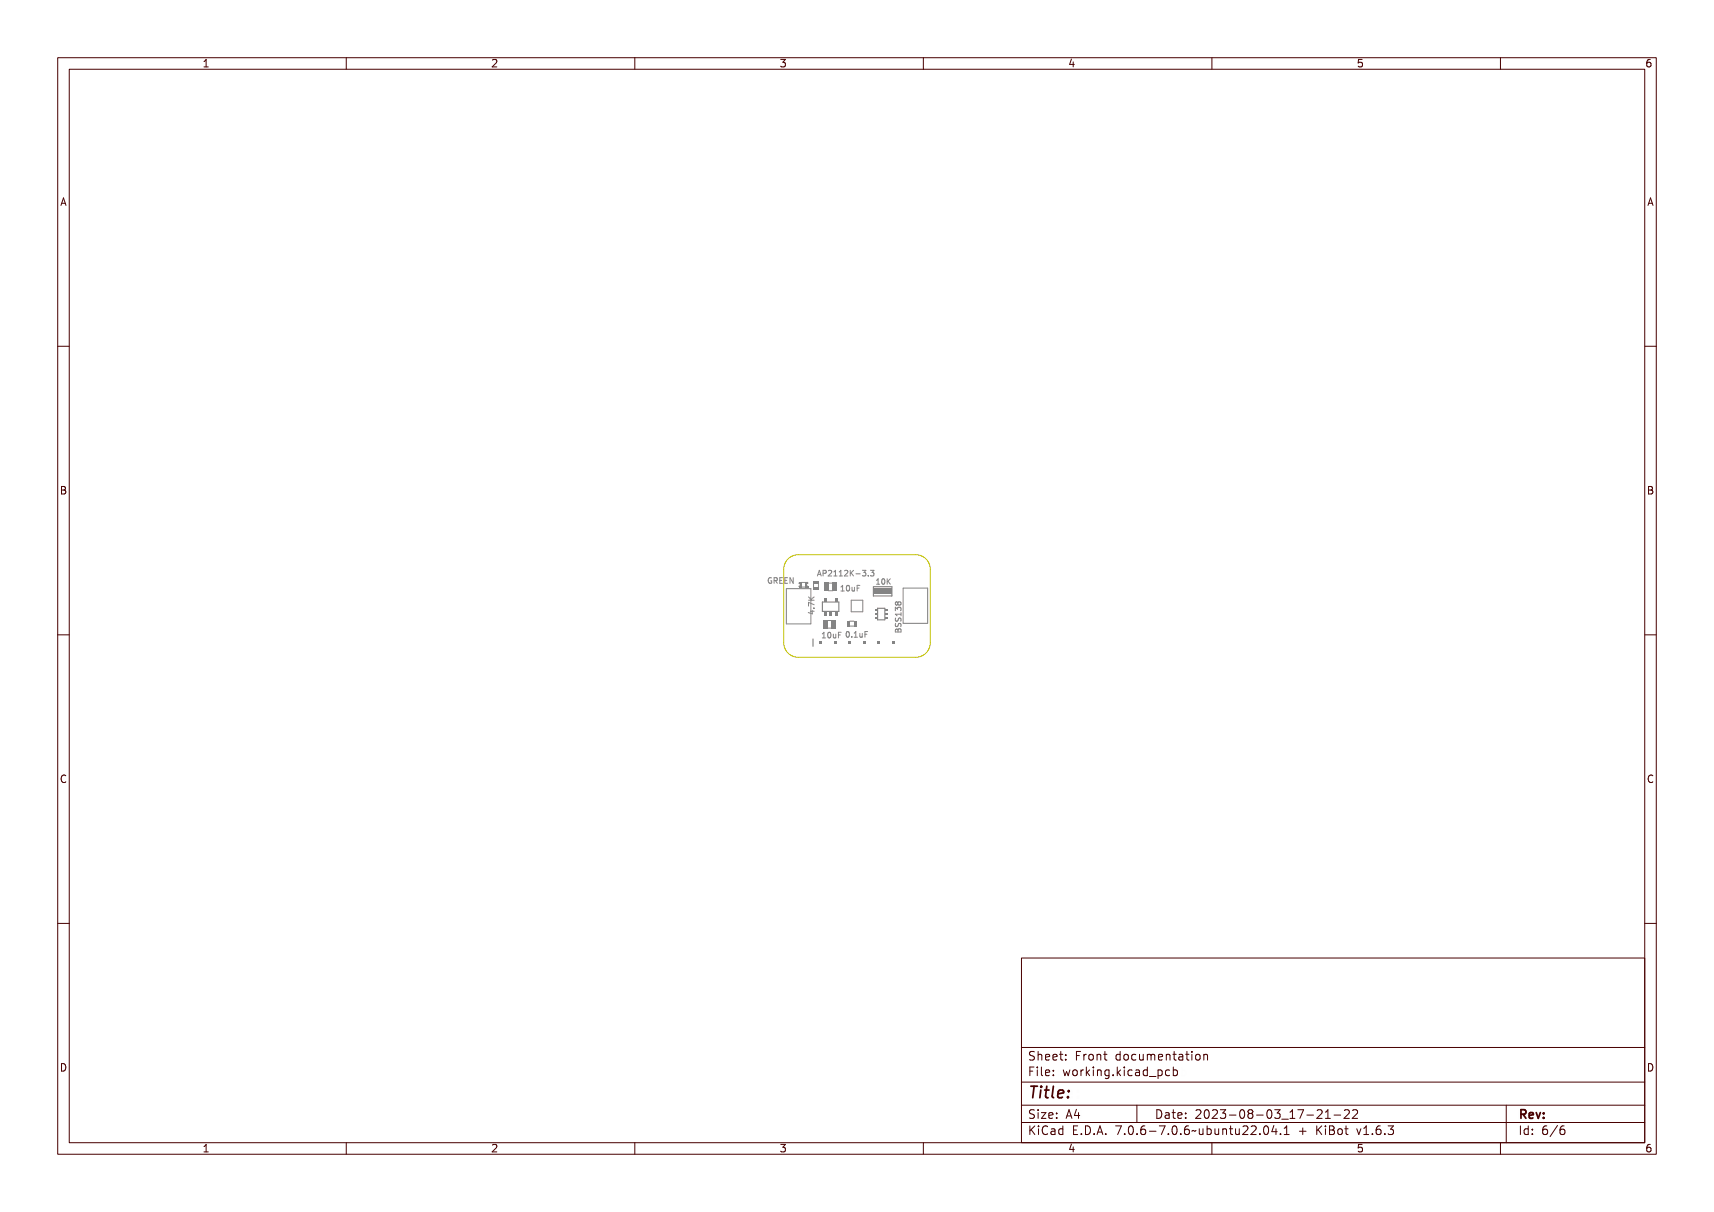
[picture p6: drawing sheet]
<svg xmlns="http://www.w3.org/2000/svg" width="297mm" height="210mm" viewBox="0 0 297 210" stroke-linecap="round" stroke-linejoin="round" font-family="sans-serif">
<g fill="none" stroke="#848484" stroke-width=".17">
<path d="M141.8 98.9h.2l.3 .9h-.1l-.1-.2h-.3l-.1 .2h-.2zM141.9 99l.2 .5h-.3zM142.4 98.9h.3a.31 .31 0 0 1 .3 .4 .31 .31 0 0 1-.4 .2v.3h-.2zM142.6 99h.1a.18 .18 0 0 1 .2 .2 .18 .18 0 0 1-.2 .2h-.1zM143.2 98.9a.34 .34 0 0 1 .5 .1 .34 .34 0 0 1-.2 .5l-.2 .2h.5v.1h-.6l.3-.4a.23 .23 0 0 0 .1-.4 .23 .23 0 0 0-.4 .1zM144 98.9h.4v.8h.2v.1h-.5v-.1h.2v-.7l-.3 .1zM144.8 98.9h.4v.8h.2v.1h-.6v-.1h.2v-.7l-.2 .1zM145.6 98.9a.34 .34 0 0 1 .5 .1 .34 .34 0 0 1-.2 .5l-.2 .2h.4v.1h-.5l.3-.4a.23 .23 0 0 0 0-.4 .23 .23 0 0 0-.3 .1zM146.3 98.9h.2v.4l.4-.4h.1l-.4 .4 .4 .5h-.1l-.3-.4-.1 .4h-.2zM147.2 99.4h.4v.1h-.4zM147.9 98.9a.29 .29 0 0 1 .5 0 .29 .29 0 0 1-.1 .4 .3 .3 0 0 1 .1 .5 .3 .3 0 0 1-.5-.1h.1a.22 .22 0 0 0 .3 .1 .22 .22 0 0 0 0-.3 .22 .22 0 0 0-.2-.1l.1-.1a.19 .19 0 0 0 .1-.3 .19 .19 0 0 0-.3 0zM148.9 99.6h.2v.2h-.2z"/>
<path d="M149.5 98.9a.29 .29 0 0 1 .4 0 .29 .29 0 0 1 0 .4 .3 .3 0 0 1 0 .5 .3 .3 0 0 1-.4-.1 .22 .22 0 0 0 .3 .1 .22 .22 0 0 0 .1-.3 .22 .22 0 0 0-.3-.1l.1-.1a.19 .19 0 0 0 .2-.3 .19 .19 0 0 0-.3 0zM150.8 98.8h.6l-.3 .4 .3 .1v.4l-.1 .1-.5-.1M133.4 100.1a.53 .53 0 0 0-.3 .5 .53 .53 0 0 0 .3 .5M133.9 100.3l.3-.2 .3 .1v.1h-.2a.36 .36 0 0 0-.4 .3 .36 .36 0 0 0 .5 .4v-.3l-.2-.1h.3v.4a.43 .43 0 0 1-.6 0 .43 .43 0 0 1 0-.6zM134.7 100.2h.2a.26 .26 0 0 1 .3 .1 .26 .26 0 0 1-.1 .4l.3 .4h-.2l-.3-.4h-.1v.4h-.1zM134.8 100.3h.1a.17 .17 0 0 1 .2 .1 .17 .17 0 0 1-.2 .2h-.1zM135.5 100.2h.5v.1h-.4v.2h.4v.2h-.4v.3h.5v.1h-.6zM136.3 100.2h.5v.1h-.4v.2h.4v.2h-.4v.3h.4v.1h-.5zM137 100.2h.2l.3 .7v-.7h.1v.9h-.1l-.4-.8v.8h-.1zM140.2 105.8h.6l.1-.2 .2 .3h-.2v.4h-.1l-.6-.4zM140.2 104.1l.9 .3v.2l-.8-.3v.4h-.1zM140.2 103.2l.4 .4 .5-.4v.2l-.5 .3 .5 .1v.1h-.9v-.1h.4l-.4-.4z"/>
<path d="M140.3 105.9h.5v.3zM140.9 105.1h.2v.2h-.2zM141 101.1v.7M141.8 101.1v.7M142.4 109.7l.4-.1v.9h.2v.1h-.6v-.1h.3v-.8l-.3 .1zM143.2 109.7l.1-.1a.46 .46 0 0 1 .5 .5 .46 .46 0 0 1-.5 .5l-.1-.3zM143.4 109.7a.39 .39 0 0 1 .2 .4 .39 .39 0 0 1-.2 .4l-.1-.4zM144 109.9h.1v.5l.1 .1 .2-.1v-.5h.1v.7l-.1-.1a.23 .23 0 0 1-.3 .1 .23 .23 0 0 1-.1-.3zM144.8 109.6h.5v.1h-.4v.3h.4v.1h-.4v.5h-.1zM145.7 101.5h.3v.8h.2v.1h-.5v-.1h.2v-.7l-.2 .1zM146.5 101.6l.1-.1a.46 .46 0 0 1 .4 .5 .46 .46 0 0 1-.4 .4l-.2-.2zM146.6 109.6l.1-.1a.46 .46 0 0 1 .4 .5 .46 .46 0 0 1-.4 .4l-.2-.2z"/>
<path d="M146.6 101.6a.39 .39 0 0 1 .3 .4 .39 .39 0 0 1-.3 .3l-.1-.3zM146.7 109.6a.39 .39 0 0 1 .3 .4 .39 .39 0 0 1-.3 .3l-.1-.3zM147.2 101.7h.1v.6l.2 .1 .1-.2v-.5h.2v.7l-.2-.1a.23 .23 0 0 1-.2 .1 .23 .23 0 0 1-.2-.2zM147.5 110.3h.2v.1h-.2zM148 101.5h.6v.1h-.5v.3h.4v.1h-.4v.4h-.1zM148.1 109.5h.4v.8h.2v.1h-.6v-.1h.3v-.7l-.3 .1zM148.9 109.7h.1v.6l.1 .1 .2-.2v-.5h.1v.7l-.1-.1a.23 .23 0 0 1-.3 .1 .23 .23 0 0 1-.1-.2zM149.7 109.5h.6v.1h-.5v.3h.4v.1h-.4v.4h-.1zM151.8 100.4h.3v.8h.2v.1h-.5v-.1h.2v-.7h-.2zM152.6 100.5l.1-.1a.44 .44 0 0 1 .4 .4 .44 .44 0 0 1-.4 .5l-.2-.3zM152.7 100.5a.37 .37 0 0 1 .3 .3 .37 .37 0 0 1-.3 .4l-.1-.4zM153.3 100.4h.1v.4l.4-.4h.1l-.3 .3 .3 .6h-.1l-.3-.5-.1 .5h-.1z"/>
<path d="M155.2 106.9h.9v-.2h.1v.5h-.1v-.2h-.8l.1 .3h-.1zM155.2 108.3l.1 .1a.19 .19 0 0 0 0 .2 .19 .19 0 0 0 .2 .2 .19 .19 0 0 0 .1-.3 .3 .3 0 0 1 .5-.1 .3 .3 0 0 1-.1 .5 .22 .22 0 0 0 .1-.3 .22 .22 0 0 0-.3-.1 .32 .32 0 0 1-.4 .4 .32 .32 0 0 1-.2-.6zM155.2 107.6h.1a.19 .19 0 0 0 0 .3 .19 .19 0 0 0 .2 .1 .19 .19 0 0 0 .1-.3 .3 .3 0 0 1 .5-.1 .3 .3 0 0 1-.1 .5 .22 .22 0 0 0 .1-.3 .22 .22 0 0 0-.3-.1 .32 .32 0 0 1-.4 .4 .32 .32 0 0 1-.2-.5zM155.3 105.2h.2l.2 .1a.27 .27 0 0 1 .4-.1 .27 .27 0 0 1 0 .5 .27 .27 0 0 1-.4-.1 .27 .27 0 0 1-.5 .1 .27 .27 0 0 1 .1-.5zM155.3 106h.2l.2 .1a.3 .3 0 0 1 .4 0 .3 .3 0 0 1-.1 .4 .22 .22 0 0 0 .1-.3 .22 .22 0 0 0-.3-.1 .22 .22 0 0 0-.1 .3l-.1-.1a.19 .19 0 0 0-.3-.2 .19 .19 0 0 0 0 .3l-.1 .1zM155.3 109.2l.2-.1 .2 .1a.26 .26 0 0 1 .3-.2 .26 .26 0 0 1 .2 .4v.3h-1zM155.4 109.2h.2v.3h-.3zM155.6 104.7l-.1 .1M155.6 104.5l-.2-.2h-.2v.5M155.6 104.5l.2-.2h.2l.1 .5M155.6 104.5v.2M155.6 104.7v.1"/>
<path d="M155.8 109.2h.2l.1 .3h-.4z"/>
<circle cx="143.5" cy="110.1" r=".09"/>
<circle cx="146.7" cy="102" r=".09"/>
<circle cx="146.8" cy="110" r=".09"/>
<circle cx="152.8" cy="100.8" r=".08"/>
<circle cx="155.5" cy="105.4" r=".16"/>
<circle cx="155.9" cy="105.4" r=".19"/>
</g>
<g fill="#848484">
<path d="M140.9 100.6h1v.5h-1z" fill-rule="evenodd"/>
<path d="M140.9 101.8h1v.5h-1z" fill-rule="evenodd"/>
</g>
<path d="M136.3 102h4.2v6.1h-4.2zM143.5 101h.8M143.6 102.4h.7M156.5 101.9h4.2v6.1h-4.2z" fill="none" stroke="#848484" stroke-width=".17"/>
<g fill="#848484">
<path d="M142.8 101h.8v1.4h-.8z" fill-rule="evenodd"/>
<path d="M144.3 101h.7v1.4h-.7z" fill-rule="evenodd"/>
</g>
<path d="M151.3 101.7h3.2v1.6h-3.2z" fill="none" stroke="#848484" stroke-width=".2"/>
<path d="M151.4 102h3.1v1h-3.1z" fill-rule="evenodd" fill="#848484"/>
<g fill="none" stroke="#848484" stroke-width=".17">
<path d="M138.4 101a.27 .27 0 0 1 .3 .3 .27 .27 0 0 1-.3 .3M138.9 100.9h.7M138.9 101.7h.7M140 101a.3 .3 0 0 0-.2 .3 .3 .3 0 0 0 .2 .3M147.5 104h2v2h-2z"/>
<circle cx="139.9" cy="101" r=".08"/>
</g>
<g fill="#848484">
<path d="M139.9 100.9h.2v.2h-.2z" fill-rule="evenodd"/>
<path d="M139.6 100.9h.4z" fill-rule="evenodd"/>
<path d="M139.6 100.9h.2v.9h-.2z" fill-rule="evenodd"/>
<path d="M138.4 100.9h.5v.2h-.5z" fill-rule="evenodd"/>
<path d="M138.7 101h.2v.6h-.2z" fill-rule="evenodd"/>
<path d="M138.6 101l.1 .1z" fill-rule="evenodd"/>
<path d="M138.6 101.5l.1 .1z" fill-rule="evenodd"/>
<path d="M139.8 101.6h.3v.2h-.3z" fill-rule="evenodd"/>
<path d="M138.4 101.6h.5v.2h-.5z" fill-rule="evenodd"/>
</g>
<path d="M147.3 108.5h.7M147.3 107.6h.7" fill="none" stroke="#848484" stroke-width=".17"/>
<g fill="#848484">
<path d="M148 107.6h.5v.9h-.5z" fill-rule="evenodd"/>
<path d="M146.8 107.6h.5v.9h-.5z" fill-rule="evenodd"/>
</g>
<path d="M152.1 105.4h1.2v2h-1.2z" fill="none" stroke="#848484" stroke-width=".2"/>
<g fill="#848484">
<path d="M151.6 106.9h.4v.3h-.4z" fill-rule="evenodd"/>
<path d="M153.4 106.9h.3v.3h-.3z" fill-rule="evenodd"/>
<path d="M151.6 106.3h.4v.2h-.4z" fill-rule="evenodd"/>
<path d="M153.4 106.3h.3v.2h-.3z" fill-rule="evenodd"/>
<path d="M151.6 105.6h.4v.3h-.4z" fill-rule="evenodd"/>
<path d="M153.4 105.6h.3v.3h-.3z" fill-rule="evenodd"/>
</g>
<path d="M142.5 104.3h2.9v1.6h-2.9z" fill="none" stroke="#848484" stroke-width=".2"/>
<g fill="#848484">
<path d="M142.7 103.6h.5v.7h-.5z" fill-rule="evenodd"/>
<path d="M142.7 106h.5v.6h-.5z" fill-rule="evenodd"/>
<path d="M143.7 106h.5v.6h-.5z" fill-rule="evenodd"/>
<path d="M144.6 103.6h.5v.7h-.5z" fill-rule="evenodd"/>
<path d="M144.6 106h.5v.6h-.5z" fill-rule="evenodd"/>
</g>
<path d="M140.9 110.7v1.3" fill="none" stroke="#848484" stroke-width=".2"/>
<g fill="#848484">
<path d="M141.9 111.1h.5v.5h-.5z" fill-rule="evenodd"/>
<path d="M144.4 111.1h.5v.5h-.5z" fill-rule="evenodd"/>
<path d="M147 111.1h.5v.5h-.5z" fill-rule="evenodd"/>
<path d="M149.5 111.1h.5v.5h-.5z" fill-rule="evenodd"/>
<path d="M152.1 111.1h.5v.5h-.5z" fill-rule="evenodd"/>
<path d="M154.6 111.1h.5v.5h-.5z" fill-rule="evenodd"/>
</g>
<path d="M143.3 107.5h.8M143.3 108.8h.8" fill="none" stroke="#848484" stroke-width=".17"/>
<g fill="#848484">
<path d="M142.6 107.5h.7v1.4h-.7z" fill-rule="evenodd"/>
<path d="M144 107.5h.8v1.4h-.8z" fill-rule="evenodd"/>
</g>
<path d="M136.8 96.7l1-.5 .5-.1h20.4a2.54 2.54 0 0 1 2.5 2.6v12.7a2.54 2.54 0 0 1-2.5 2.5h-20.4a2.54 2.54 0 0 1-2.5-2.5v-12.7a2.53 2.53 0 0 1 1-2z" fill="none" stroke="#c2c200" stroke-width=".17"/>
<g fill="none" stroke="#480000" stroke-width=".17">
<path d="M10 10h277v190h-277zM12 12h273v186h-273zM60 10v2M110 10v2M160 10v2M210 10v2M260 10v2M10 60h2M285 60h2M10 110h2M285 110h2M10 160h2"/>
<path d="M285 160h2M177 166h108v32h-108zM60 198v2M110 198v2M160 198v2M177 181.5h108M177 187.5h108M177 191.5h108M177 194.5h108M178.1 195.2h.2v.6l.6-.6h.3l-.6 .6 .6 .8h-.2l-.5-.7-.2 .2v.5h-.2zM178.2 185h.9v.2h-.7v.4h.6v.2h-.6v.7h-.2zM178.3 182.4l.5-.1h.2v.2a.31 .31 0 0 0-.5-.1 .31 .31 0 0 0 0 .5 .5 .5 0 0 1 .6 .6 .5 .5 0 0 1-.8 .2l-.1-.2a.34 .34 0 0 0 .4 .1 .34 .34 0 0 0 .1-.5 .47 .47 0 0 1-.5-.2 .47 .47 0 0 1 .1-.5z"/>
<path d="M178.3 192.5l.5-.1h.2v.2a.31 .31 0 0 0-.5-.1 .31 .31 0 0 0 0 .5 .5 .5 0 0 1 .6 .6 .5 .5 0 0 1-.8 .2l-.1-.2a.34 .34 0 0 0 .4 .1 .34 .34 0 0 0 .1-.5 .47 .47 0 0 1-.5-.2 .47 .47 0 0 1 .1-.5zM179.4 182.2h.2v.6a.35 .35 0 0 1 .4-.1 .35 .35 0 0 1 .2 .4v.6h-.2v-.8h-.4v.8h-.2zM179.5 185.4h.4v.9h.4v.2h-.9v-.2h.3v-.8h-.2zM179.5 192.8h.4v.9h.4v.1h-.9v-.1h.3v-.8h-.2zM179.5 195.6h.4v.9h.4v.1h-.9v-.1h.3v-.8h-.2zM179.7 184.9h.2v.3h-.2zM179.7 192.3h.2v.3h-.2zM179.7 195.1h.2v.3h-.2zM180.6 184.9h.4v1.3l.4 .1v.2l-.5-.2v-1.2h-.3zM180.6 192.8h.8v.1l-.6 .8h.6v.1h-.8v-.1l.6-.8h-.6zM180.7 182.8a.49 .49 0 0 1 .6-.1 .49 .49 0 0 1 .2 .5h-.8a.42 .42 0 0 0 .3 .4 .42 .42 0 0 0 .4-.1v.2a.6 .6 0 0 1-.8-.1 .6 .6 0 0 1 .1-.8zM180.7 195.4l.5-.2h.3v.2a.43 .43 0 0 0-.6 0 .43 .43 0 0 0-.2 .5 .43 .43 0 0 0 .2 .5 .43 .43 0 0 0 .6 0v.2a.66 .66 0 0 1-.8-.1 .66 .66 0 0 1-.1-.8z"/>
<path d="M180.8 182.9l.4-.1 .1 .3h-.6zM181.8 195.6h.2a.45 .45 0 0 1 .5 0 .45 .45 0 0 1 .1 .4v.6h-.1v-.1a.38 .38 0 0 1-.5 .2 .38 .38 0 0 1-.2-.5 .38 .38 0 0 1 .4-.2h.3a.35 .35 0 0 0-.3-.4 .35 .35 0 0 0-.4 .2zM181.9 182.8a.49 .49 0 0 1 .6-.1 .49 .49 0 0 1 .2 .5h-.8a.42 .42 0 0 0 .3 .4 .42 .42 0 0 0 .5-.1v.2a.6 .6 0 0 1-.9-.1 .6 .6 0 0 1 .1-.8zM181.9 185.5a.49 .49 0 0 1 .6-.1 .49 .49 0 0 1 .2 .5h-.8a.42 .42 0 0 0 .3 .4 .42 .42 0 0 0 .5-.1v.2a.6 .6 0 0 1-.9-.1 .6 .6 0 0 1 .1-.8zM181.9 192.9a.49 .49 0 0 1 .6-.1 .49 .49 0 0 1 .2 .5h-.8a.42 .42 0 0 0 .3 .4 .42 .42 0 0 0 .5-.1v.2a.6 .6 0 0 1-.9-.1 .6 .6 0 0 1 .1-.8zM182 196.2l.5-.1a.31 .31 0 0 1-.2 .4 .31 .31 0 0 1-.4-.1zM182 182.9l.4-.1 .1 .3h-.6zM182 185.6l.4-.1 .1 .3h-.6zM182 193l.4-.1 .1 .3h-.6zM183 195.7l.4-.2 .2 .2v-.6h.2v1.5h-.2v-.1a.42 .42 0 0 1-.5 .1 .42 .42 0 0 1-.2-.5zM183.2 195.8l.1-.1a.4 .4 0 0 1 .3 .4 .4 .4 0 0 1-.3 .4l-.2-.2zM183.2 182.3h.2v.4h.4v.1h-.4l.1 .8h.3v.1h-.2a.3 .3 0 0 1-.4-.3v-.6h-.3v-.1h.3z"/>
<path d="M183.3 185.4h.2v.3h-.2zM183.3 186.2h.2v.3h-.2zM183.3 192.8h.2v.3h-.2zM183.3 193.6h.2v.2h-.2zM184.5 182.7h.2v.3h-.2zM184.5 183.5h.2v.2h-.2zM185.2 185.4h.2l.2 .8 .1-.5h.2l.2 .5 .1-.8h.2l-.2 1.1h-.2l-.2-.7-.2 .7h-.1zM185.4 195.2h.9v.2h-.7v.4h.6v.2h-.6v.5h.7v.1h-.9zM185.7 192.4h.2l.5 1.4h-.2l-.1-.3h-.5l-.1 .3h-.2zM185.8 192.6l.2 .7h-.4zM186.6 182.3h.9v.2h-.7v.4h.6v.2h-.6v.6h-.2zM186.7 185.5a.52 .52 0 0 1 .8 .4 .52 .52 0 0 1-.8 .4l-.1-.4z"/>
<path d="M186.8 185.6l.1-.1a.39 .39 0 0 1 .4 .4 .39 .39 0 0 1-.4 .4l-.1-.2zM186.9 196.4h.2v.2h-.2zM187.1 192.4h.2v.9h.2v.2h-.2v.3h-.2v-.3h-.6v-.2zM187.1 192.6v.7h-.4zM187.8 195.2a.76 .76 0 0 1 .9 .7 .76 .76 0 0 1-.9 .7zM188 195.4a.57 .57 0 0 1 .5 .5 .57 .57 0 0 1-.5 .6zM188 182.7h.2v.2a.3 .3 0 0 1 .3-.3 .3 .3 0 0 1 .3 .3 .37 .37 0 0 0-.5-.1 .37 .37 0 0 0-.1 .4v.5h-.2zM188 185.4h.2v.2a.3 .3 0 0 1 .3-.3 .3 .3 0 0 1 .3 .3 .37 .37 0 0 0-.5-.1 .37 .37 0 0 0-.1 .4v.6h-.2zM189.1 184.9h.1v.9l.5-.4h.2l-.4 .4 .5 .7h-.2l-.4-.6-.2 .1v.5h-.1zM189.1 182.8a.52 .52 0 0 1 .8 .4 .52 .52 0 0 1-.8 .4l-.1-.4zM189.2 182.9l.1-.1a.39 .39 0 0 1 .4 .4 .39 .39 0 0 1-.4 .4l-.1-.2zM189.3 196.4h.3v.2h-.3z"/>
<path d="M190.2 182.7h.2v.1a.35 .35 0 0 1 .4-.1 .35 .35 0 0 1 .3 .4v.6h-.2l-.1-.8h-.3l-.1 .8h-.2zM190.3 185.4h.4v.9h.4v.2h-.9v-.2h.4v-.8h-.3zM190.5 195.2h.3l.4 1.4h-.2l-.1-.3h-.5l-.1 .3h-.2zM190.6 184.9h.1v.3h-.1zM190.6 195.4l.2 .7h-.4zM191.4 185.4h.2v.1a.35 .35 0 0 1 .4-.1 .35 .35 0 0 1 .3 .4v.7h-.2l-.1-.9h-.3l-.1 .9h-.2zM191.7 182.3h.1v.4h.4v.1h-.4l.1 .8h.3v.1h-.2a.3 .3 0 0 1-.3-.3v-.6h-.3v-.1h.3zM191.7 196.4h.3v.2h-.3zM192.7 185.5l.3-.2 .3 .2v-.1h.2v1a.53 .53 0 0 1-.8 .4v-.2a.36 .36 0 0 0 .4 .1 .36 .36 0 0 0 .2-.4l-.1 .1a.53 .53 0 0 1-.7-.3 .53 .53 0 0 1 .2-.6zM192.8 185.6l.1-.1a.39 .39 0 0 1 .4 .4 .39 .39 0 0 1-.4 .4l-.1-.2zM193.8 195.2h.9l-.5 1.4h-.2l.5-1.2h-.7zM193.9 182.8l.3-.2 .3 .2v-.6h.2v1.5h-.2v-.1a.42 .42 0 0 1-.6 .1 .42 .42 0 0 1-.1-.5z"/>
<path d="M194.1 182.8a.4 .4 0 0 1 .4 .4 .4 .4 0 0 1-.4 .4l-.2-.4zM194.1 186.2h.3v.3h-.3zM195.1 184.9h.2v.9l.4-.4h.3l-.5 .4 .5 .7h-.2l-.4-.6-.1 .1v.5h-.2zM195.1 182.8a.52 .52 0 0 1 .8 .4 .52 .52 0 0 1-.8 .4l-.1-.4zM195.2 182.9l.1-.1a.39 .39 0 0 1 .4 .4 .39 .39 0 0 1-.4 .4l-.1-.2zM195.3 196.4h.3v.2h-.3zM196.3 185.4h.5v.9h.3v.2h-.9v-.2h.4v-.8h-.3zM196.3 195.4a.5 .5 0 0 1 .7-.1 .5 .5 0 0 1 .1 .6 .52 .52 0 0 1-.4 .8 .52 .52 0 0 1-.5-.8zM196.4 182.8a.39 .39 0 0 1 .4-.2 .39 .39 0 0 1 .3 .3 .4 .4 0 0 0-.6 0 .4 .4 0 0 0 0 .6 .4 .4 0 0 0 .6 0 .41 .41 0 0 1-.4 .3 .41 .41 0 0 1-.4-.3v-.5zM196.5 195.4a.57 .57 0 0 1 .4 .9l-.3 .2a.86 .86 0 0 1-.1-1.1zM196.6 184.9h.2v.3h-.2zM197 191.5v3"/>
<path d="M197.4 182.7h.2v.8l.2 .1 .3-.2v-.7h.2v1h-.2v-.1a.35 .35 0 0 1-.4 .2 .35 .35 0 0 1-.3-.5zM197.6 185.5a.39 .39 0 0 1 .4-.2 .39 .39 0 0 1 .3 .3 .4 .4 0 0 0-.6 0 .4 .4 0 0 0 0 .6 .4 .4 0 0 0 .6 0 .41 .41 0 0 1-.4 .3 .41 .41 0 0 1-.4-.3v-.5zM197.7 196.4h.3v.2h-.3zM198.6 182.7h.1l.2-.1a.22 .22 0 0 0 .2 .2 .22 .22 0 0 0 .2-.2l.2 .3 .1 .8h-.2v-.8l-.1-.1-.2 .1v.8h-.1v-.8l-.2-.1-.1 .1v.8h-.1zM198.7 185.4h.1a.45 .45 0 0 1 .5 0 .45 .45 0 0 1 .2 .4v.7h-.2v-.2a.38 .38 0 0 1-.5 .2 .38 .38 0 0 1-.2-.5 .38 .38 0 0 1 .5-.2h.2a.35 .35 0 0 0-.3-.4 .35 .35 0 0 0-.3 .2zM198.7 195.4l.5-.2h.2v.2a.43 .43 0 0 0-.5 0 .43 .43 0 0 0-.1 .5 .48 .48 0 0 1 .7 0 .48 .48 0 0 1-.1 .7 .48 .48 0 0 1-.7-.1l-.1-.6zM198.8 186l.5-.1a.31 .31 0 0 1-.1 .4 .31 .31 0 0 1-.4-.1zM198.9 195.9a.29 .29 0 0 1 .4 .1 .29 .29 0 0 1-.1 .4 .29 .29 0 0 1-.4-.1zM199.9 185.5l.3-.2 .3 .2v-.6h.2v1.6h-.2v-.2a.42 .42 0 0 1-.5 .1 .42 .42 0 0 1-.2-.5zM199.9 182.8a.49 .49 0 0 1 .6-.1 .49 .49 0 0 1 .2 .5h-.7a.42 .42 0 0 0 .2 .4 .42 .42 0 0 0 .5-.1v.2a.6 .6 0 0 1-.8-.1 .6 .6 0 0 1 0-.8zM200 196h.5v.2h-.5zM200 185.6l.1-.1a.39 .39 0 0 1 .4 .4 .39 .39 0 0 1-.4 .4l-.1-.2z"/>
<path d="M200.1 182.9l.3-.1 .2 .3h-.6zM200.1 192.4a.76 .76 0 0 1 1 .7 .76 .76 0 0 1-1 .7zM200.3 192.6a.57 .57 0 0 1 .6 .5 .57 .57 0 0 1-.6 .6zM200.9 186.8l1.2 .1zM201 195.2h.9l-.5 1.4h-.2l.5-1.2h-.7zM201.1 182.7h.1v.1a.35 .35 0 0 1 .5-.1 .35 .35 0 0 1 .2 .4v.6h-.2v-.8h-.4l-.1 .8h-.1zM201.4 192.8h.2a.45 .45 0 0 1 .5 0 .45 .45 0 0 1 .1 .4v.6h-.1v-.1a.38 .38 0 0 1-.5 .2 .38 .38 0 0 1-.2-.5 .38 .38 0 0 1 .4-.2h.3a.35 .35 0 0 0-.3-.4 .35 .35 0 0 0-.4 .2zM201.6 193.4l.5-.1a.31 .31 0 0 1-.2 .4 .31 .31 0 0 1-.4-.1zM202.2 185.4h.2v.1a.46 .46 0 0 1 .6 0 .46 .46 0 0 1 .1 .6 .39 .39 0 0 1-.2 .4 .39 .39 0 0 1-.5-.2v.6h-.2zM202.5 182.3h.2v.4h.4v.1h-.4v.8h.4v.1h-.2a.3 .3 0 0 1-.4-.3v-.6h-.3v-.1h.3zM202.5 185.6l.1-.1a.4 .4 0 0 1 .4 .4 .4 .4 0 0 1-.4 .4l-.2-.2zM202.5 196.4h.3v.2h-.3z"/>
<path d="M202.8 192.4h.2v.4h.4v.1h-.4l.1 .8h.3v.1h-.2a.3 .3 0 0 1-.4-.3v-.6h-.3v-.1h.3zM203.5 182.7h.2a.45 .45 0 0 1 .4 0 .45 .45 0 0 1 .2 .4v.6h-.2v-.1a.38 .38 0 0 1-.5 .2 .38 .38 0 0 1-.2-.5 .38 .38 0 0 1 .5-.2h.2a.35 .35 0 0 0-.2-.4 .35 .35 0 0 0-.4 .2zM203.5 195.4a.5 .5 0 0 1 .7-.1 .5 .5 0 0 1 .1 .6 .52 .52 0 0 1-.4 .8 .52 .52 0 0 1-.5-.8zM203.6 185.5a.39 .39 0 0 1 .4-.2 .39 .39 0 0 1 .3 .3 .4 .4 0 0 0-.5 0 .4 .4 0 0 0 0 .6 .4 .4 0 0 0 .5 0 .41 .41 0 0 1-.4 .3 .41 .41 0 0 1-.4-.3v-.5zM203.7 183.3l.4-.1a.31 .31 0 0 1-.1 .4 .31 .31 0 0 1-.4-.1zM203.7 195.4a.57 .57 0 0 1 .4 .9l-.2 .2a.86 .86 0 0 1-.2-1.1zM203.9 192.9a.49 .49 0 0 1 .6-.1 .49 .49 0 0 1 .2 .5h-.8a.42 .42 0 0 0 .3 .4 .42 .42 0 0 0 .5-.1v.2a.6 .6 0 0 1-.9-.1 .6 .6 0 0 1 .1-.8zM204 193l.4-.1 .1 .3h-.6zM204.7 184.9h.1v.6a.45 .45 0 0 1 .7 0 .45 .45 0 0 1 0 .6 .39 .39 0 0 1-.2 .4 .39 .39 0 0 1-.5-.2v.2h-.1zM204.9 182.3h.2v.4h.4v.1h-.4v.8h.4v.1h-.2a.3 .3 0 0 1-.4-.3v-.6h-.3v-.1h.3zM204.9 185.6l.1-.1a.39 .39 0 0 1 .4 .4 .39 .39 0 0 1-.4 .4l-.1-.2zM204.9 196.4h.3v.2h-.3z"/>
<path d="M205.3 192.8h.2v.3h-.2zM205.3 193.6h.2v.2h-.2zM205.9 182.7h.5v.9h.3v.1h-.9v-.1h.4v-.8h-.3zM205.9 195.4l.5-.2h.2v.2a.43 .43 0 0 0-.5 0 .43 .43 0 0 0-.1 .5 .48 .48 0 0 1 .7 0 .48 .48 0 0 1-.1 .7 .48 .48 0 0 1-.7-.1l-.1-.6zM206.1 195.9a.29 .29 0 0 1 .4 .1 .29 .29 0 0 1-.1 .4 .29 .29 0 0 1-.4-.1zM206.2 182.2h.2v.3h-.2zM207 196l.3-.1 .5 .1 .2-.1a.38 .38 0 0 1-.7 .2l-.3 .1zM207.1 182.8a.52 .52 0 0 1 .8 .4 .52 .52 0 0 1-.8 .4l-.1-.4zM207.3 182.9l.1-.1a.39 .39 0 0 1 .4 .4 .39 .39 0 0 1-.4 .4l-.2-.2zM207.4 192.5a.53 .53 0 0 1 .8 .1 .53 .53 0 0 1-.3 .7l-.3 .4h.7v.1h-.9v-.1l.3-.4a.49 .49 0 0 0 .2-.7l-.5 .1zM208.3 182.7h.1v.1a.35 .35 0 0 1 .5-.1 .35 .35 0 0 1 .2 .4v.6h-.2v-.8h-.4l-.1 .8h-.1zM208.3 195.6h.1l.1 .8 .2 .1 .2-.2v-.7h.2v1h-.2v-.1a.35 .35 0 0 1-.4 .2 .35 .35 0 0 1-.2-.5z"/>
<path d="M208.7 192.6a.5 .5 0 0 1 .6-.1 .5 .5 0 0 1 .2 .6 .52 .52 0 0 1-.5 .8 .52 .52 0 0 1-.4-.8zM208.9 192.6a.57 .57 0 0 1 .4 .9l-.3 .2a.86 .86 0 0 1-.1-1.1zM209.5 195.1h.2v.6a.45 .45 0 0 1 .6-.1 .45 .45 0 0 1 .1 .7 .39 .39 0 0 1-.3 .4 .39 .39 0 0 1-.4-.2v.1h-.2zM209.7 195.8l.1-.1a.4 .4 0 0 1 .4 .4 .4 .4 0 0 1-.4 .4l-.1-.2zM209.8 192.5a.53 .53 0 0 1 .8 .1 .53 .53 0 0 1-.3 .7l-.3 .4h.7v.1h-.9v-.1l.3-.4a.49 .49 0 0 0 .2-.7l-.5 .1zM210 198v2M210.7 195.6h.2v.8l.2 .1 .2-.2v-.7h.2v1h-.2v-.1a.35 .35 0 0 1-.4 .2 .35 .35 0 0 1-.2-.5zM211 192.4a.46 .46 0 0 1 .6 0 .46 .46 0 0 1 .1 .6l-.1 .1a.45 .45 0 0 1 .2 .6 .45 .45 0 0 1-.6 .2l-.2-.1v-.2a.35 .35 0 0 0 .5 .1 .35 .35 0 0 0 0-.5h-.3v-.2a.28 .28 0 0 0 .4-.1 .28 .28 0 0 0 0-.3 .28 .28 0 0 0-.4 0h-.2zM211.9 195.6h.2v.1a.35 .35 0 0 1 .4-.1 .35 .35 0 0 1 .2 .4v.6h-.2v-.8h-.4v.8h-.2zM212.4 193.2h.5v.2h-.5zM213.3 195.2h.2v.4h.4v.1h-.4v.8h.4v.1h-.2a.3 .3 0 0 1-.4-.3v-.6h-.3v-.1h.3zM213.5 192.6a.5 .5 0 0 1 .6-.1 .5 .5 0 0 1 .2 .6 .52 .52 0 0 1-.5 .8 .52 .52 0 0 1-.4-.8z"/>
<path d="M213.7 192.6a.57 .57 0 0 1 .4 .9l-.3 .2a.86 .86 0 0 1-.1-1.1zM214.3 195.6h.2v.8l.2 .1 .2-.2v-.7h.2v1h-.2v-.1a.35 .35 0 0 1-.4 .2 .35 .35 0 0 1-.2-.5zM214.7 192.5a.41 .41 0 0 1 .7-.1 .41 .41 0 0 1-.2 .7 .42 .42 0 0 1 .2 .6 .42 .42 0 0 1-.7 0 .42 .42 0 0 1 .2-.6l-.3-.2zM215.5 195.3a.53 .53 0 0 1 .8 .1 .53 .53 0 0 1-.3 .7l-.3 .4h.6v.1h-.9v-.1l.4-.4a.49 .49 0 0 0 .2-.8l-.5 .2zM216 193.2h.5v.2h-.5zM216.7 195.3a.53 .53 0 0 1 .8 .1 .53 .53 0 0 1-.3 .7l-.3 .4h.6v.1h-.9v-.1l.4-.4a.49 .49 0 0 0 .2-.8l-.5 .2zM217.1 192.6a.5 .5 0 0 1 .7-.1 .5 .5 0 0 1 .1 .6 .52 .52 0 0 1-.5 .8 .52 .52 0 0 1-.4-.8zM217.3 192.6a.57 .57 0 0 1 .4 .9l-.3 .2a.86 .86 0 0 1-.1-1.1zM218.2 196.4h.2v.2h-.2zM218.2 192.4a.46 .46 0 0 1 .6 0 .46 .46 0 0 1 .1 .6l-.1 .1a.45 .45 0 0 1 .2 .6 .45 .45 0 0 1-.6 .2l-.2-.1v-.2a.35 .35 0 0 0 .5 .1 .35 .35 0 0 0 0-.5h-.3v-.2a.28 .28 0 0 0 .4-.1 .28 .28 0 0 0 0-.3 .28 .28 0 0 0-.4 0h-.2zM219.2 195.4a.5 .5 0 0 1 .6-.1 .5 .5 0 0 1 .2 .6 .52 .52 0 0 1-.5 .8 .52 .52 0 0 1-.5-.8zM219.2 194.2l1.3 .1z"/>
<path d="M219.4 195.4a.57 .57 0 0 1 .3 .9l-.2 .2a.86 .86 0 0 1-.1-1.1zM220.7 192.5l.5-.1v1.3h.3v.1h-.8v-.1h.3v-1.1h-.3zM220.8 195.2h.2v.9h.2v.2h-.2v.3h-.2v-.3h-.6v-.2zM220.8 195.4v.7h-.4zM221.8 196.4h.2v.2h-.2zM221.8 192.4h.9l-.5 1.4h-.2l.5-1.2h-.7zM222.8 195.3l.5-.1v1.3h.3v.1h-.8v-.1h.3v-1.1h-.3zM223.2 193.2h.5v.2h-.5zM224.2 192.5a.53 .53 0 0 1 .8 .1 .53 .53 0 0 1-.3 .7l-.3 .4h.7v.1h-.9v-.1l.3-.4a.49 .49 0 0 0 .2-.7l-.5 .1zM225.4 195.5h.2v.4h.4v.2h-.4v.4h-.2v-.4h-.4v-.2h.4zM225.5 192.5l.5-.1v1.3h.3v.1h-.8v-.1h.3v-1.1h-.3zM226.8 193.2h.5v.2h-.5z"/>
<path d="M227.5 195.2h.2v.6l.6-.6h.2l-.6 .6 .6 .8h-.2l-.5-.7-.1 .2v.5h-.2zM227.8 192.5a.53 .53 0 0 1 .8 .1 .53 .53 0 0 1-.2 .7l-.4 .4h.7v.1h-.9v-.1l.3-.4a.49 .49 0 0 0 .2-.7l-.5 .1zM228.8 195.6h.4v.9h.4v.1h-.9v-.1h.4v-.8h-.3zM229 192.5a.53 .53 0 0 1 .8 .1 .53 .53 0 0 1-.2 .7l-.4 .4h.7v.1h-.9v-.1l.3-.4a.49 .49 0 0 0 .2-.7l-.5 .1zM229.1 195.1h.1v.3h-.1zM229.9 195.2h.4a.35 .35 0 0 1 .5 .2 .35 .35 0 0 1-.3 .5 .41 .41 0 0 1 .3 .5 .41 .41 0 0 1-.5 .2h-.4zM230.1 196h.2a.27 .27 0 0 1 .3 .2 .27 .27 0 0 1-.3 .3h-.2zM230.1 195.4h.2a.23 .23 0 0 1 .3 .2 .23 .23 0 0 1-.3 .2h-.2zM231.2 193.2h1.1M231.2 195.7a.52 .52 0 0 1 .8 .4 .52 .52 0 0 1-.8 .4l-.1-.4zM231.3 195.8l.1-.1a.39 .39 0 0 1 .4 .4 .39 .39 0 0 1-.4 .4l-.1-.2zM232.6 195.2h.1v.4h.4v.1h-.4l.1 .8h.3v.1h-.2a.3 .3 0 0 1-.3-.3v-.6h-.3v-.1h.3z"/>
<path d="M233 192.4l.2-.1h.3l.2 .1 .1 .3-.1 .2-.8 .9h.9M234.4 192.4l.2-.1h.4l.2 .1v.3v.2l-.9 .9h.9M234.6 195.6h.2l.3 .9 .4-.9h.2l-.4 1h-.3zM236 195.3l.5-.1v1.3h.3v.1h-.8v-.1h.3v-1.1h-.3zM237.4 196.4h.3v.2h-.3zM238.4 195.4l.5-.2h.2v.2a.43 .43 0 0 0-.5 0 .43 .43 0 0 0-.1 .5 .48 .48 0 0 1 .7 0 .48 .48 0 0 1-.1 .7 .48 .48 0 0 1-.7-.1l-.1-.6zM238.6 195.9a.29 .29 0 0 1 .4 .1 .29 .29 0 0 1-.1 .4 .29 .29 0 0 1-.4-.1zM239.8 196.4h.3v.2h-.3zM240.7 195.2a.46 .46 0 0 1 .6 0 .46 .46 0 0 1 .1 .6l-.1 .1a.45 .45 0 0 1 .2 .6 .45 .45 0 0 1-.6 .2l-.2-.1v-.2a.35 .35 0 0 0 .5 .1 .35 .35 0 0 0 0-.5l-.3-.1v-.1a.28 .28 0 0 0 .4-.1 .28 .28 0 0 0 0-.3 .28 .28 0 0 0-.4 0h-.2zM260 198v2M261 191.5v6.5M263.2 195.2h.8v.2h-.3v1.1h.3v.1h-.8v-.1h.3v-1.1h-.3z"/>
<path d="M264.4 195.7l.3-.2 .3 .2v-.6h.2v1.5h-.2v-.1a.42 .42 0 0 1-.5 .1 .42 .42 0 0 1-.2-.5zM264.6 195.8l.1-.1a.4 .4 0 0 1 .3 .4 .4 .4 0 0 1-.3 .4l-.2-.2zM265.9 195.6h.2v.3h-.2zM265.9 196.4h.2v.2h-.2zM268.1 195.4l.5-.2h.2v.2a.43 .43 0 0 0-.5 0 .43 .43 0 0 0-.2 .5 .48 .48 0 0 1 .7 0 .48 .48 0 0 1-.1 .7 .48 .48 0 0 1-.6-.1l-.2-.6zM268.2 195.9a.29 .29 0 0 1 .4 .1 .29 .29 0 0 1 0 .4 .29 .29 0 0 1-.4-.1zM269.9 195.2h.2l-.8 1.6h-.2zM270.5 195.4l.5-.2h.2v.2a.43 .43 0 0 0-.5 0 .43 .43 0 0 0-.2 .5 .48 .48 0 0 1 .7 0 .48 .48 0 0 1 0 .7 .48 .48 0 0 1-.7-.1l-.1-.6zM270.6 195.9a.29 .29 0 0 1 .4 .1 .29 .29 0 0 1 0 .4 .29 .29 0 0 1-.4-.1z"/>
<circle cx="196.7" cy="195.9" r=".13"/>
<circle cx="203.9" cy="195.9" r=".13"/>
<circle cx="209" cy="193.1" r=".13"/>
<circle cx="213.8" cy="193.1" r=".13"/>
<circle cx="215" cy="193.4" r=".29"/>
<circle cx="215" cy="192.8" r=".25"/>
<circle cx="217.4" cy="193.1" r=".13"/>
<circle cx="219.5" cy="195.9" r=".13"/>
</g>
<g fill="none" stroke="#480000" stroke-width=".3">
<path d="M178.1 188.4h1.4v.2h-.6v1.7h-.2v-1.7h-.6zM179.9 188.8h.7v1.3h.4v.2h-1.2v-.2h.5v-1.1h-.4zM180.3 188.3h.3v.3h-.3zM181.8 188.4h.2v.4h.6v.2h-.6v1l.2 .1h.4v.2a.55 .55 0 0 1-.8-.5v-.8h-.4v-.2h.4zM183 188.3h.6l.1 1.6 .1 .2h.4v.2a.54 .54 0 0 1-.8-.5v-1.4h-.4zM184.8 189a.65 .65 0 0 1 .8-.1 .65 .65 0 0 1 .3 .7h-1.1a.56 .56 0 0 0 .4 .5 .56 .56 0 0 0 .6-.1v.2a.81 .81 0 0 1-1.1-.1 .81 .81 0 0 1 .1-1.1zM185 189.1l.3-.1a.37 .37 0 0 1 .3 .4h-.8zM186.7 188.9h.3v.4h-.3zM186.7 189.9h.3v.4h-.3zM263.1 192.4a.73 .73 0 0 1 .9 .2v.3l-.3 .3 .5 .6h-.2l-.3-.4-.2-.2h-.2v.6h-.2zM263.3 192.6h.2a.26 .26 0 0 1 .3 .2 .26 .26 0 0 1-.2 .3h-.3zM264.5 192.9a.49 .49 0 0 1 .6-.1 .49 .49 0 0 1 .2 .5h-.8a.42 .42 0 0 0 .3 .4 .42 .42 0 0 0 .4-.1v.2a.6 .6 0 0 1-.8-.1 .6 .6 0 0 1 .1-.8z"/>
<path d="M264.6 193l.3-.1 .2 .3h-.6zM265.5 192.8h.2l.3 .9 .3-.9h.2l-.4 1h-.2zM267.1 192.8h.2v.3h-.2zM267.1 193.6h.2v.2h-.2z"/>
</g>
<text font-size="2.7" fill="#480000" x="178" y="190.3">Title:</text>
<g font-size="2" fill="#480000">
<text x="178" y="183.7">Sheet: Front documentation</text>
<text x="178" y="186.5">File: working.kicad_pcb</text>
<text x="178" y="193.9">Size: A4</text>
<text x="178" y="196.6">KiCad E.D.A. 7.0.6-7.0.6~ubuntu22.04.1 + KiBot v1.6.3</text>
<text x="200" y="193.9">Date: 2023-08-03_17-21-22</text>
<text x="263" y="196.6">Id: 6/6</text>
<text x="263" y="193.9">Rev:</text>
</g>
<g font-size="1.7" fill="#480000">
<text x="35" y="11.7">1</text>
<text x="85" y="11.7">2</text>
<text x="135" y="11.7">3</text>
<text x="185" y="11.7">4</text>
<text x="235" y="11.7">5</text>
<text x="285" y="11.7">6</text>
<text x="10.5" y="35.7">A</text>
<text x="285.5" y="35.7">A</text>
<text x="10.5" y="85.6">B</text>
<text x="285.5" y="85.6">B</text>
<text x="10.5" y="135.7">C</text>
<text x="285.5" y="135.7">C</text>
<text x="10.5" y="185.6">D</text>
<text x="285.5" y="185.6">D</text>
<text x="35" y="199.7">1</text>
<text x="85" y="199.7">2</text>
<text x="135" y="199.7">3</text>
<text x="185" y="199.7">4</text>
<text x="235" y="199.7">5</text>
<text x="285" y="199.7">6</text>
</g>
<g font-size="1.3" fill="#848484">
<text x="133.8" y="101.1">GREEN</text>
<text x="141.5" y="99.8">AP2112K-3.3</text>
<text x="151.7" y="101.3">10K</text>
<text x="141.1" y="106.4" transform="rotate(-90 141.1 106.4)">4.7K</text>
<text x="145.5" y="102.4">10uF</text>
<text x="142.3" y="110.6">10uF</text>
<text x="146.4" y="110.4">0.1uF</text>
<text x="156.2" y="109.8" transform="rotate(-90 156.2 109.8)">BSS138</text>
</g>
</svg>
